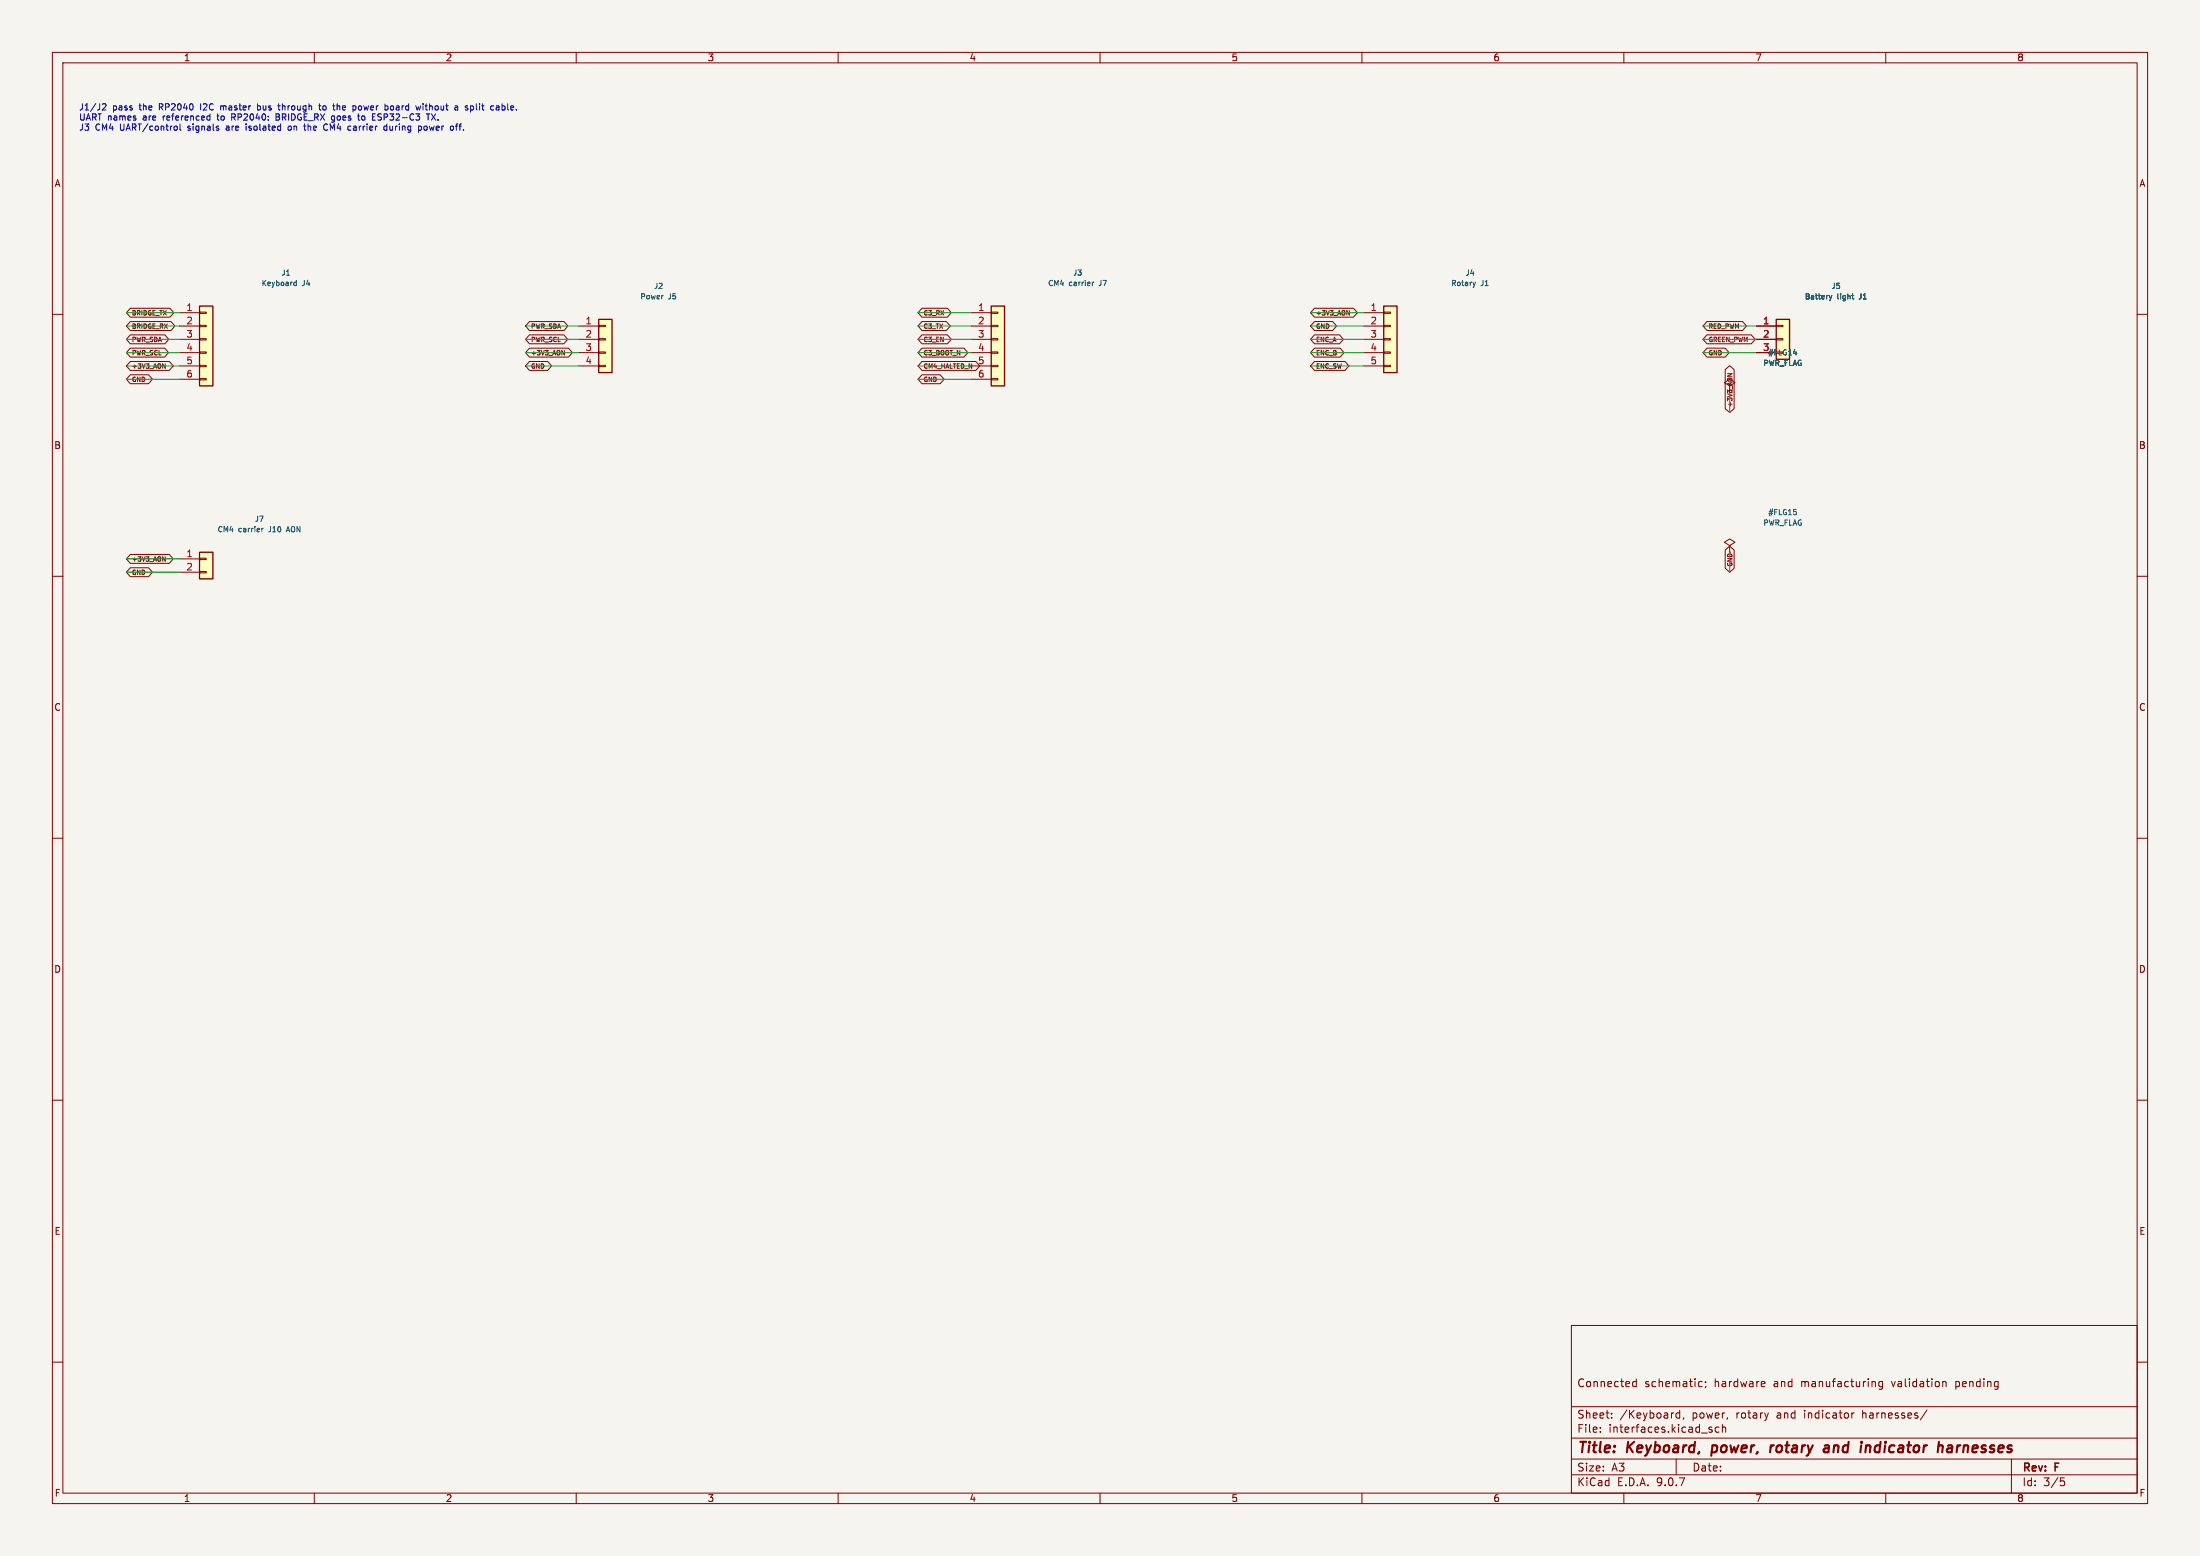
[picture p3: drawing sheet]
<svg xmlns="http://www.w3.org/2000/svg" width="420mm" height="297mm" viewBox="0 0 420 297" stroke-linecap="round" stroke-linejoin="round" font-family="sans-serif">
<path d="M0 0h420v297h-420z" fill="#f5f4ef" stroke="#f5f4ef" stroke-width=".19"/>
<g fill="none" stroke="#840000" stroke-width=".19">
<path d="M10 10h400v277h-400zM12 12h396v273h-396zM60 10v2M110 10v2M160 10v2M210 10v2M260 10v2M310 10v2M360 10v2M10 60h2M330.2 73.7l1-.7-1-.6-1 .6 1 .7v1.2M408 60h2"/>
<path d="M10 110h2M408 110h2M10 160h2M408 160h2M10 210h2M408 210h2M300 253h108v32h-108zM10 260h2M300 278.5h108M300 274.5h108M300 268.5h108M305.5 273.2v.2"/>
<path d="M305.5 272.5v.1M307.7 270.5v.2M307.7 269.8v.1M311.7 264.4l.2 .3 .5-.1M312.4 263.2v1.5M312.4 263.8l-.5-.1-.2 .3M320 278.5v3M320.7 269.2v1.5M320.7 269.8l-.5-.1-.3 .3 .2 .6h.6M321.4 270.6l-.1 .3M324.4 264.6h.5M324.4 263.8h.5"/>
<path d="M325.6 263.8v.1M325.7 264.6l-.2 .3M326.4 272.9l.4 .1 .1 .2-.2 .2h-.3M326.4 272.4l.4 .1M328.2 272.5l-.5-.1-.3 .3 .2 .6h.6M328.8 272.5l.2-.1 .4 .1v.9M328.8 271.9v1.5M336.4 263.7l.5 .1v.2l-.7 .2M336.9 264.6l-.5 .1M353.5 269.7v1M353.9 269.7l-.2 .1-.2 .2M357.9 263.8l.1 .9"/>
<path d="M359.4 263.8l-.5-.1-.2 .3 .1 .6h.6M359.4 263.7v1.2l-.3 .3-.4-.1M367.9 269.1l-1.3 1.9M370.9 263.8h.5l.1 .9M384 278.5v6.5M408 260h2M60 285v2M110 285v2M160 285v2M210 285v2M260 285v2M300 281.5h108"/>
<path d="M310 285v2M360 285v2M393.4 282.1h.7M393.5 282.7h.4l.3 .2-.2 .6-.5 .1"/>
</g>
<path d="M326.9 275.9l-.2 2M338.1 275.9l-.2 1.3M338.6 275.9l-.3 .1-.3 .3M348.5 275.9l.6 .1-.1 1.2M349.1 277.1l-.7 .1M349.2 276.3l-.7 .1M356.8 275.9l.3 .3-.1 1M371.9 276h.7v1.2M372.7 276.3l-.7 .1a.4 .4 0 0 0-.3 .4 .4 .4 0 0 0 .2 .4l.7-.1" fill="none" stroke="#840000" stroke-width=".4"/>
<path d="M342.4 67.4h.6" fill="none" stroke="#006464" stroke-width=".19"/>
<path d="M114.3 61h2.5v10.1h-2.5z" fill="#ffffc2"/>
<path d="M114.3 61h2.5v10.1h-2.5z" fill="none" stroke="#840000" stroke-width=".25"/>
<path d="M110.5 62.2h3.8M110.5 64.8h3.8M110.5 67.3h3.8M110.5 69.9h3.8M114.3 62.1h1.3v.3h-1.3zM114.3 64.6h1.3v.3h-1.3zM114.3 67.2h1.3v.2h-1.3zM114.3 69.7h1.3v.3h-1.3z" fill="none" stroke="#840000" stroke-width=".19"/>
<path d="M126.5 56.4h.1" fill="none" stroke="#006464" stroke-width=".19"/>
<path d="M38.1 58.4h2.5v15.3h-2.5z" fill="#ffffc2"/>
<path d="M38.1 58.4h2.5v15.3h-2.5z" fill="none" stroke="#840000" stroke-width=".25"/>
<path d="M34.3 59.7h3.8M38.1 59.6h1.3v.2h-1.3zM34.3 62.2h3.8M34.3 64.8h3.8M34.3 67.3h3.8M34.3 69.9h3.8M34.3 72.4h3.8M38.1 62.1h1.3v.3h-1.3zM38.1 64.6h1.3v.3h-1.3zM38.1 67.2h1.3v.2h-1.3zM38.1 69.7h1.3v.3h-1.3zM38.1 72.3h1.3v.2h-1.3z" fill="none" stroke="#840000" stroke-width=".19"/>
<path d="M56.2 54.5h.4M56.2 53.9h.4M56.6 53.5v1" fill="none" stroke="#006464" stroke-width=".19"/>
<path d="M189.2 58.4h2.6v15.3h-2.6z" fill="#ffffc2"/>
<path d="M189.2 58.4h2.6v15.3h-2.6z" fill="none" stroke="#840000" stroke-width=".25"/>
<g fill="none" stroke="#840000" stroke-width=".19">
<path d="M185.4 59.7h3.8M189.2 59.6h1.3v.2h-1.3zM185.4 62.2h3.8M185.4 64.8h3.8M185.4 67.3h3.8M185.4 69.9h3.8M185.4 72.4h3.8M189.2 62.1h1.3v.3h-1.3zM189.2 64.6h1.3v.3h-1.3zM189.2 67.2h1.3v.2h-1.3zM189.2 69.7h1.3v.3h-1.3zM189.2 72.3h1.3v.2h-1.3z"/>
<path d="M330.2 104.1l1-.6-1-.6-1 .6 1 .6v1.3"/>
</g>
<path d="M208.5 53.9v.6M208.8 53.9l-.3 .1M342.4 97.2h.5M342.9 97.7v.5" fill="none" stroke="#006464" stroke-width=".19"/>
<path d="M38.1 105.4h2.5v5.1h-2.5z" fill="#ffffc2"/>
<path d="M38.1 105.4h2.5v5.1h-2.5z" fill="none" stroke="#840000" stroke-width=".25"/>
<path d="M34.3 106.7h3.8M34.3 109.2h3.8M38.1 106.6h1.3v.2h-1.3zM38.1 109.1h1.3v.2h-1.3z" fill="none" stroke="#840000" stroke-width=".19"/>
<path d="M50 100.8v.7M50.3 100.8l-.3 .2M55 100.5l-.4 1" fill="none" stroke="#006464" stroke-width=".19"/>
<path d="M264.2 58.4h2.5v12.7h-2.5z" fill="#ffffc2"/>
<path d="M264.2 58.4h2.5v12.7h-2.5z" fill="none" stroke="#840000" stroke-width=".25"/>
<path d="M260.3 59.7h3.9M264.2 59.6h1.2v.2h-1.2zM260.3 62.2h3.9M260.3 64.8h3.9M260.3 67.3h3.9M260.3 69.9h3.9M264.2 62.1h1.2v.3h-1.2zM264.2 64.6h1.2v.3h-1.2zM264.2 67.2h1.2v.2h-1.2zM264.2 69.7h1.2v.3h-1.2z" fill="none" stroke="#840000" stroke-width=".19"/>
<path d="M281.7 53.9l-.3 .6" fill="none" stroke="#006464" stroke-width=".19"/>
<path d="M339.1 61h2.5v7.6h-2.5z" fill="#ffffc2"/>
<path d="M339.1 61h2.5v7.6h-2.5z" fill="none" stroke="#840000" stroke-width=".25"/>
<g fill="none" stroke="#840000" stroke-width=".19">
<path d="M24.9 58.8h7.5l.8 .9-.8 .8h-7.5l-.8-.8zM176 58.8h4.9l.7 .9-.7 .8h-4.9l-.7-.8zM250.9 58.8h7.5l.7 .9-.7 .8h-7.5l-.7-.8zM257.1 59.3l.5 .8v-.8M24.9 69h7.4l.8 .9-.8 .8h-7.4l-.8-.8zM24.9 71.5h3.5l.7 .9-.7 .8h-3.5l-.8-.8zM24.9 63.9h6.6l.7 .9-.7 .8h-6.6l-.8-.8zM24.9 66.5h6.5l.8 .8-.8 .9h-6.5l-.8-.9zM24.9 61.4h7.7l.8 .8-.8 .9h-7.7l-.8-.9zM31.1 69.4l.4 .9v-.9M101.1 61.4h6.6l.7 .8-.7 .9h-6.6l-.8-.9zM101.1 63.9h6.5l.8 .9-.8 .8h-6.5l-.8-.8z"/>
<path d="M101.1 69h3.5l.7 .9-.7 .8h-3.5l-.8-.8zM101.1 66.5h7.4l.8 .8-.8 .9h-7.4l-.8-.9zM107.3 66.9l.4 .9v-.9M176 69h10.3l.7 .9-.7 .8h-10.3l-.7-.8zM176 66.5h8l.8 .8-.8 .9h-8l-.7-.9zM176 61.4h4.7l.7 .8-.7 .9h-4.7l-.7-.9zM176 63.9h4.9l.7 .9-.7 .8h-4.9l-.7-.8zM176 71.5h3.5l.7 .9-.7 .8h-3.5l-.7-.8zM250.9 69h5.9l.7 .9-.7 .8h-5.9l-.7-.8zM250.9 63.9h4.8l.8 .9-.8 .8h-4.8l-.7-.8zM250.9 61.4h3.5l.8 .8-.8 .9h-3.5l-.7-.9zM250.9 66.5h4.9l.8 .8-.8 .9h-4.9l-.7-.9z"/>
<path d="M325.9 66.5h3.4l.8 .8-.8 .9h-3.4l-.8-.9zM325.9 63.9h8.4l.8 .9-.8 .8h-8.4l-.8-.8zM325.9 61.4h6.8l.7 .8-.7 .9h-6.8l-.8-.9zM329.3 70.5l.9-.7 .9 .7v7.5l-.9 .7-.9-.7zM329.8 71.3h.8l-.8 .5M335.3 62.2h3.8M335.3 64.8h3.8M335.3 67.3h3.8M339.1 62.1h1.3v.3h-1.3zM339.1 64.6h1.3v.3h-1.3zM24.9 108.4h3.5l.7 .8-.7 .9h-3.5l-.8-.9zM24.9 105.8h7.4l.8 .9-.8 .8h-7.4l-.8-.8z"/>
<path d="M31.1 106.3l.4 .8v-.8M329.3 105l.9-.8 .9 .8v3.5l-.9 .7-.9-.7z"/>
</g>
<path d="M349.2 56.4l.3 .7M349.5 57.1l-.3 .3M349.7 56.4l-.2 .7M353.5 56.4h.4M353.7 57l.2 .1M342.4 67.4h.6" fill="none" stroke="#006464" stroke-width=".19"/>
<g fill="none" stroke="#009600" stroke-width=".19">
<path d="M24.1 59.7h10.2M175.3 59.7h10.1M250.2 59.7h10.1M24.1 62.2h10.2M24.1 64.8h10.2M24.1 67.3h10.2M24.1 69.9h10.2M24.1 72.4h10.2M100.3 62.2h10.2M100.3 64.8h10.2M100.3 67.3h10.2M100.3 69.9h10.2"/>
<path d="M175.3 62.2h10.1M175.3 64.8h10.1M175.3 67.3h10.1M175.3 69.9h10.1M175.3 72.4h10.1M250.2 62.2h10.1M250.2 64.8h10.1M250.2 67.3h10.1M250.2 69.9h10.1M325.1 62.2h10.2M325.1 64.8h10.2M325.1 67.3h10.2"/>
<path d="M330.2 74.9v3.8M24.1 109.2h10.2M24.1 106.7h10.2M330.2 105.4v3.8"/>
</g>
<g fill="none" stroke="#0000c2" stroke-width=".19">
<path d="M19.6 19.9l.4-.1 .2 .3-.7 .9h.7M38.3 19.8v1.2M49.2 19.8v1.2M61 19.8v1l.3 .2M64.4 19.8v1.2M73.5 19.8v1.2M80.8 19.8v.1M90.9 19.8v1l.2 .2M95.8 19.8v1.2M33.4 24.1l.4 .2v.4l-.4 .2M34.4 23.7v1l.1 .2M39.7 22.1l.4 .1"/>
<path d="M40.1 21.7v1.2M40.1 22.9h-.4M41.4 22.1h.4M42.1 20.2v.8M42.5 20.2l-.4 .1M43.2 24.5v.3M44.2 21.7v1.2M44.2 22.4h.5M47 24.1v.8M49.2 20.9h.4M49.2 20.3h.4M52.7 21.7v1.2h.5"/>
<path d="M52.7 22.3h.4M53 20.2h.5M53.1 22.3l.2 .1M53.2 22.2l-.1 .1M53.3 20.9l.2 .1M55.1 24.1l-.1 .2v.4l.5 .1M58.1 23.7v1M58.2 24.8l.2 .1M60.8 20.2h.5M61.8 20.2l-.2 .2v.4l.2 .2M62.5 24.7l-.5 .1M63.7 22.1l.1 .1"/>
<path d="M63.8 22.1v1.1M63.8 22.9h-.1M64.7 20.2l-.3 .1M67.6 24.4l-.2 .2 .2 .3M68.2 22.1h.5M68.4 21.7v1.1M68.6 22.9h.1M68.8 20.2l-.4 .2 .1 .5 .3 .1M69.1 22.2l-.1 .5 .3 .2M72.1 22.9h.2M73.3 24.7l.5 .1M73.8 24.1l-.5 .1"/>
<path d="M73.8 23.7v1.2M74.4 24.1v.6l.4 .2M75 20.3l-.2-.1-.3 .2 .1 .5h.4M80.2 24.1l.3 .2v.3l-.3 .3M80.3 20.2l-.2 .8M80.8 20.2v.8M81.2 20.2h.4M81.4 24.1h-.2l-.3 .2 .1 .5h.4M81.7 21.7v1.2M82.4 21.7l.8 1.2M83.2 21.7l-.8 1.2M86.9 24.1h.5"/>
<path d="M87.4 23.7l-.3 .1v1.1M87.6 24.1h.5M94.9 20.2l.4 .2v.6M95.3 20.9l-.4 .1M95.3 20.5h-.4M95.8 20.9l.4 .1M96.2 20.2l-.4 .1"/>
</g>
<g font-size="2.8" fill="#840000">
<text x="301" y="277.9">Title:</text>
<text x="310.6" y="277.9">Keyboard,</text>
<text x="327.6" y="277.9">power,</text>
<text x="339.6" y="277.9">rotary</text>
<text x="350.7" y="277.9">and</text>
<text x="358.4" y="277.9">indicator</text>
<text x="374" y="277.9">harnesses</text>
</g>
<g font-size="2.1" fill="#840000">
<text x="301" y="265">Connected</text>
<text x="313.9" y="265">schematic;</text>
<text x="327.3" y="265">hardware</text>
<text x="338.7" y="265">and</text>
<text x="344.1" y="265">manufacturing</text>
<text x="361.6" y="265">validation</text>
<text x="373.9" y="265">pending</text>
<text x="301" y="273.7">File:</text>
<text x="301" y="271">Sheet:</text>
<text x="307.1" y="273.7">interfaces.kicad_sch</text>
<text x="309.2" y="271">/Keyboard,</text>
<text x="323.1" y="271">power,</text>
<text x="331.6" y="271">rotary</text>
<text x="339.5" y="271">and</text>
<text x="344.8" y="271">indicator</text>
<text x="356.1" y="271">harnesses/</text>
<text x="301" y="281.1">Size:</text>
<text x="307.6" y="281.1">A3</text>
<text x="323" y="281.1">Date:</text>
<text x="386" y="281.3">Rev:</text>
<text x="392.4" y="281.3">F</text>
<text x="301" y="283.9">KiCad</text>
<text x="308.7" y="283.9">E.D.A.</text>
<text x="316.3" y="283.9">9.0.7</text>
<text x="386" y="283.9">Id:</text>
<text x="390.1" y="283.9">3/5</text>
</g>
<g font-size="1.8" fill="#840000">
<text x="35" y="11.9">1</text>
<text x="85" y="11.9">2</text>
<text x="135" y="11.9">3</text>
<text x="185" y="11.9">4</text>
<text x="235" y="11.9">5</text>
<text x="285" y="11.9">6</text>
<text x="335" y="11.9">7</text>
<text x="385" y="11.9">8</text>
<text x="10.3" y="35.9">A</text>
<text x="408.3" y="35.9">A</text>
<text x="10.3" y="85.9">B</text>
<text x="408.2" y="85.9">B</text>
<text x="10.3" y="135.9">C</text>
<text x="408.2" y="135.9">C</text>
<text x="10.3" y="185.9">D</text>
<text x="408.2" y="185.9">D</text>
<text x="10.3" y="235.9">E</text>
<text x="408.3" y="235.9">E</text>
<text x="10.3" y="285.9">F</text>
<text x="35" y="286.9">1</text>
<text x="85" y="286.9">2</text>
<text x="135" y="286.9">3</text>
<text x="185" y="286.9">4</text>
<text x="235" y="286.9">5</text>
<text x="285" y="286.9">6</text>
<text x="335" y="286.9">7</text>
<text x="385" y="286.9">8</text>
<text x="408.3" y="285.9">F</text>
</g>
<g font-size="1.8" fill="#a90000">
<text x="35.5" y="59.4">1</text>
<text x="186.6" y="59.4">1</text>
<text x="261.5" y="59.4">1</text>
<text x="35.5" y="62">2</text>
<text x="35.5" y="64.5">3</text>
<text x="111.7" y="62">1</text>
<text x="111.7" y="64.5">2</text>
<text x="186.6" y="62">2</text>
<text x="186.6" y="64.5">3</text>
<text x="261.5" y="62">2</text>
<text x="261.5" y="64.5">3</text>
<text x="336.5" y="62">1</text>
<text x="336.5" y="64.5">2</text>
<text x="35.5" y="67.1">4</text>
<text x="35.5" y="69.6">5</text>
<text x="111.7" y="67.1">3</text>
<text x="111.7" y="69.6">4</text>
<text x="186.6" y="67.1">4</text>
<text x="186.6" y="69.6">5</text>
<text x="261.5" y="67.1">4</text>
<text x="261.5" y="69.6">5</text>
<text x="336.5" y="67.1">3</text>
<text x="35.5" y="72.1">6</text>
<text x="186.6" y="72.1">6</text>
<text x="35.5" y="106.4">1</text>
<text x="35.5" y="109">2</text>
</g>
<g font-size="1.7" fill="#0000c2">
<text x="15" y="21.4">J1/J2</text>
<text x="15" y="23.3">UART names</text>
<text x="21.5" y="21.4">pass</text>
<text x="26.7" y="21.4">the</text>
<text x="27.4" y="23.3">are</text>
<text x="30.7" y="21.4">RP2040</text>
<text x="31.4" y="23.3">referenced</text>
<text x="38.8" y="21.4">I2C</text>
<text x="42" y="23.3">to</text>
<text x="42.8" y="21.4">master</text>
<text x="44.9" y="23.3">RP2040:</text>
<text x="50.1" y="21.4">bus</text>
<text x="53.6" y="23.3">BRIDGE_RX</text>
<text x="54.3" y="21.4">through</text>
<text x="62.3" y="21.4">to</text>
<text x="64.5" y="23.3">goes</text>
<text x="65.2" y="21.4">the</text>
<text x="69.2" y="21.4">power</text>
<text x="69.8" y="23.3">to</text>
<text x="72.7" y="23.3">ESP32-C3</text>
<text x="75.5" y="21.4">board</text>
<text x="81.7" y="21.4">without</text>
<text x="83.3" y="23.3">TX.</text>
<text x="89.3" y="21.4">a</text>
<text x="91.5" y="21.4">split</text>
<text x="96.6" y="21.4">cable.</text>
<text x="15" y="25.3">J3</text>
<text x="18.2" y="25.3">CM4</text>
<text x="23" y="25.3">UART/control</text>
<text x="36.2" y="25.3">signals</text>
<text x="43.7" y="25.3">are</text>
<text x="47.7" y="25.3">isolated</text>
<text x="56" y="25.3">on</text>
<text x="59.3" y="25.3">the</text>
<text x="63.2" y="25.3">CM4</text>
<text x="68" y="25.3">carrier</text>
<text x="75.1" y="25.3">during</text>
<text x="81.9" y="25.3">power</text>
<text x="88.2" y="25.3">off.</text>
</g>
<g font-size="1.4" fill="#006464">
<text x="53.6" y="52.8">J1</text>
<text x="204.8" y="52.8">J3</text>
<text x="279.7" y="52.8">J4</text>
<text x="49.8" y="54.8">Keyboard</text>
<text x="57.7" y="54.8">J4</text>
<text x="122.1" y="57.3">Power</text>
<text x="124.7" y="55.3">J2</text>
<text x="127.6" y="57.3">J5</text>
<text x="200" y="54.8">CM4</text>
<text x="204.1" y="54.8">carrier</text>
<text x="210.1" y="54.8">J7</text>
<text x="276.9" y="54.8">Rotary</text>
<text x="282.7" y="54.8">J1</text>
<text x="344.4" y="57.3">Battery</text>
<text x="349.5" y="55.3">J5</text>
<text x="350.7" y="57.3">light</text>
<text x="355.1" y="57.3">J1</text>
<text x="336.5" y="70">PWR_FLAG</text>
<text x="337.4" y="68">#FLG14</text>
<text x="41.4" y="101.8">CM4</text>
<text x="45.5" y="101.8">carrier</text>
<text x="48.5" y="99.8">J7</text>
<text x="51.5" y="101.8">J10</text>
<text x="55.2" y="101.8">AON</text>
<text x="336.5" y="100.5">PWR_FLAG</text>
<text x="337.4" y="98.5">#FLG15</text>
</g>
<g font-size="1.2" fill="#840000">
<text x="25.1" y="60.4">BRIDGE_TX</text>
<text x="25.1" y="65.5">PWR_SDA</text>
<text x="25.1" y="62.9">BRIDGE_RX</text>
<text x="101.3" y="62.9">PWR_SDA</text>
<text x="101.3" y="65.5">PWR_SCL</text>
<text x="176.2" y="60.4">C3_RX</text>
<text x="176.2" y="62.9">C3_TX</text>
<text x="176.2" y="65.5">C3_EN</text>
<text x="251.1" y="65.5">ENC_A</text>
<text x="251.1" y="60.4">+3V3_AON</text>
<text x="251.1" y="62.9">GND</text>
<text x="326.1" y="65.5">GREEN_PWM</text>
<text x="326.1" y="62.9">RED_PWM</text>
<text x="25.1" y="70.6">+3V3_AON</text>
<text x="25.1" y="68">PWR_SCL</text>
<text x="101.3" y="70.6">GND</text>
<text x="101.3" y="68">+3V3_AON</text>
<text x="176.2" y="70.6">CM4_HALTED_N</text>
<text x="176.2" y="68">C3_BOOT_N</text>
<text x="251.1" y="70.6">ENC_SW</text>
<text x="251.1" y="68">ENC_B</text>
<text x="326.1" y="68">GND</text>
<text x="25.1" y="73.1">GND</text>
<text x="176.2" y="73.1">GND</text>
<text x="330.9" y="77.8" transform="rotate(-90 330.9 77.8)">+3V3_AON</text>
<text x="25.1" y="107.4">+3V3_AON</text>
<text x="25.1" y="109.9">GND</text>
<text x="330.9" y="108.3" transform="rotate(-90 330.9 108.3)">GND</text>
</g>
</svg>
